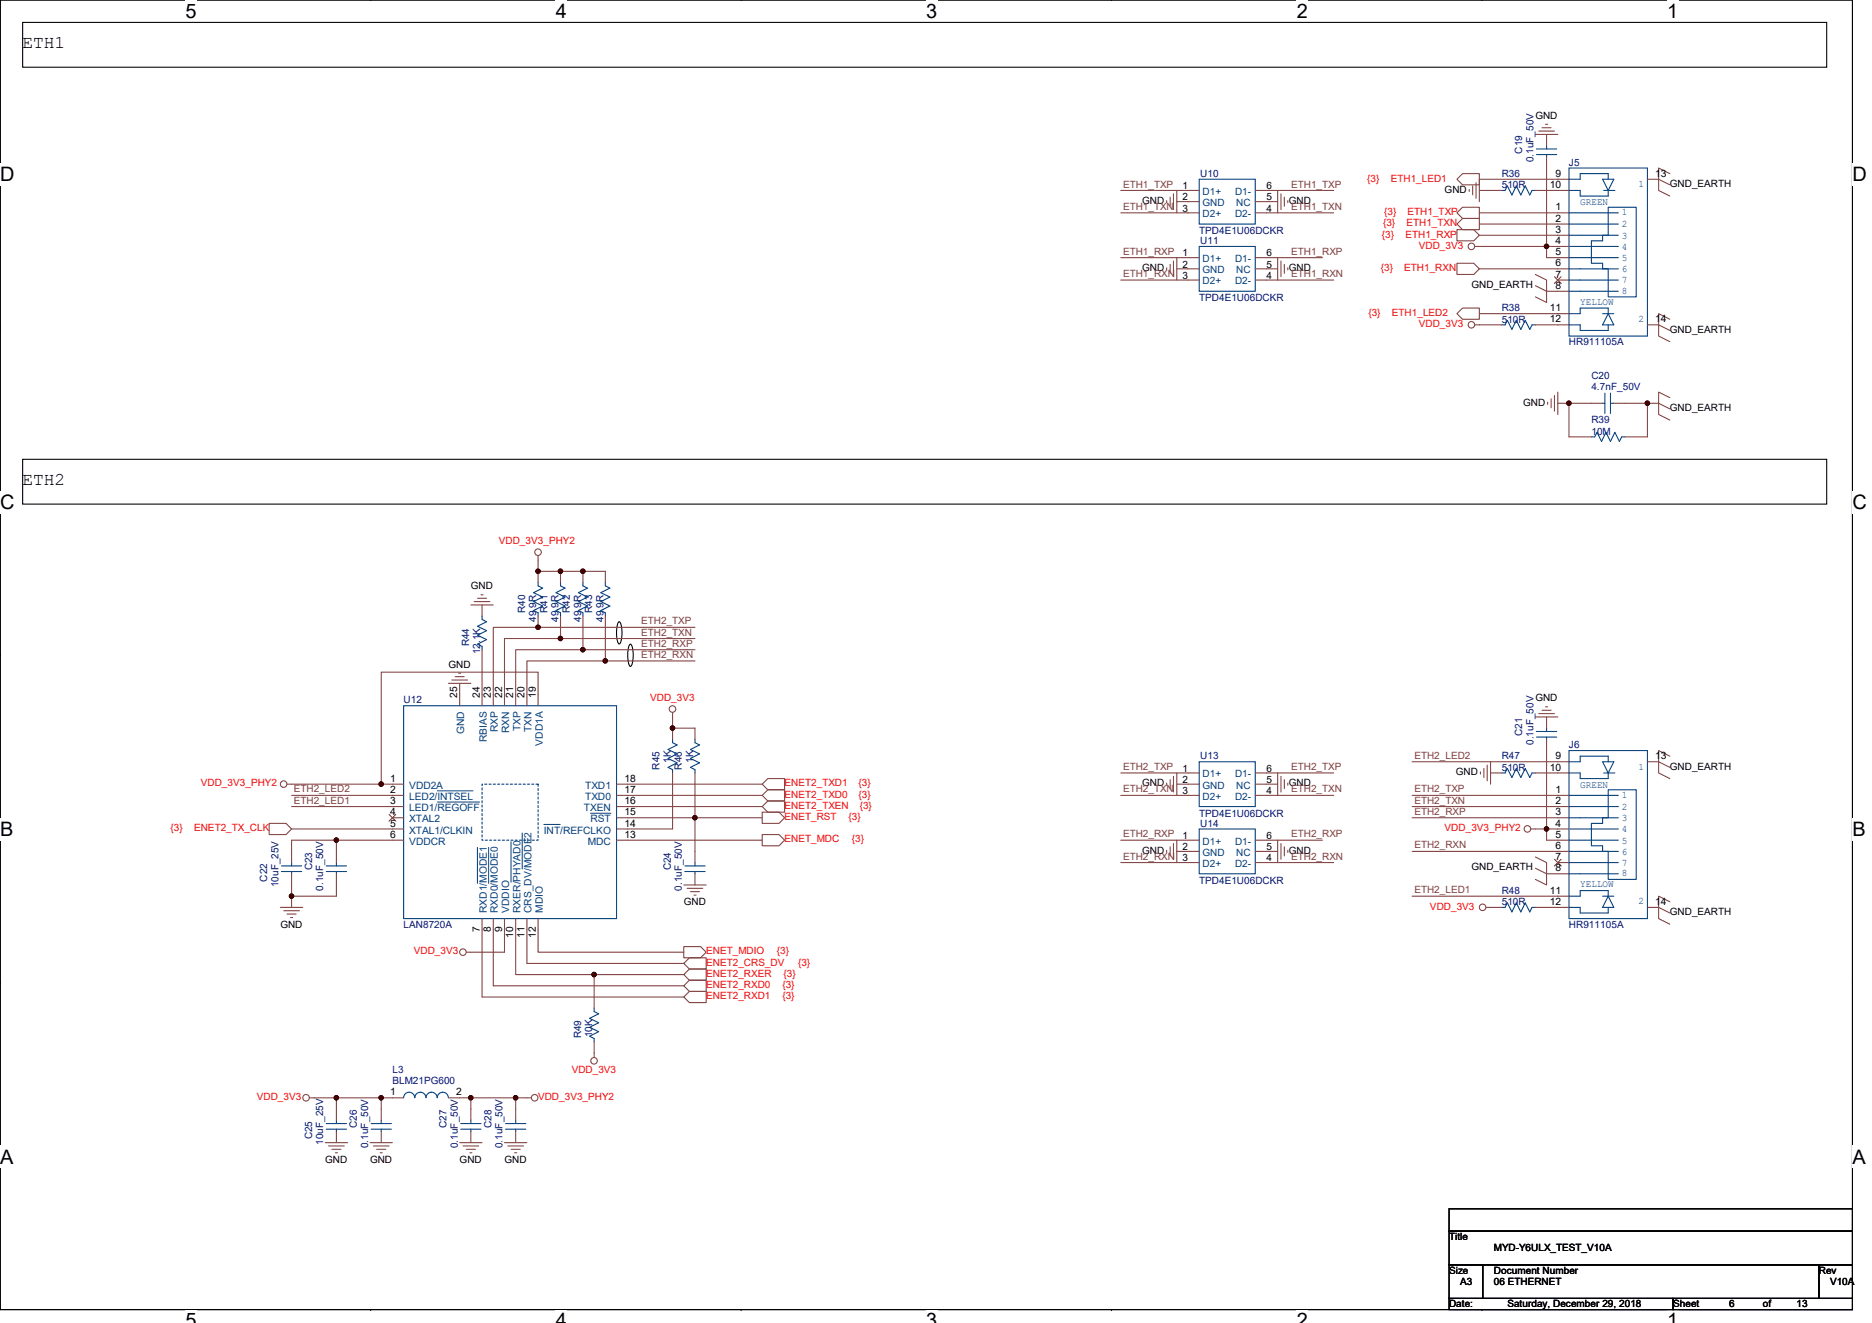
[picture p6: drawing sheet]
<svg xmlns="http://www.w3.org/2000/svg" width="297mm" height="210mm" viewBox="0 0 297 210" stroke-linecap="round" stroke-linejoin="round" font-family="sans-serif">
<path d="M0 0h293.9v207.9h-293.9z" fill="none" stroke="#000" stroke-width=".17"/>
<g fill="#fff">
<path d="M29.4 0h1.8v3.5h-1.8z"/>
<path d="M29.4 207.9h1.8v2h-1.8z"/>
</g>
<path d="M58.8 0h.1M58.8 207.9h.1" fill="none" stroke="#000" stroke-width=".17"/>
<g fill="#fff">
<path d="M88.2 0h1.8v3.5h-1.8z"/>
<path d="M88.2 207.9h1.8v2h-1.8z"/>
</g>
<path d="M117.6 0h.1M117.6 207.9h.1" fill="none" stroke="#000" stroke-width=".17"/>
<g fill="#fff">
<path d="M147 0h1.7v3.5h-1.7z"/>
<path d="M147 207.9h1.7v2h-1.7z"/>
</g>
<path d="M176.4 0h.1M176.4 207.9h.1" fill="none" stroke="#000" stroke-width=".17"/>
<g fill="#fff">
<path d="M205.8 0h1.7v3.5h-1.7z"/>
<path d="M205.8 207.9h1.7v2h-1.7z"/>
</g>
<path d="M235.2 0h.1M235.2 207.9h.1" fill="none" stroke="#000" stroke-width=".17"/>
<g fill="#fff">
<path d="M264.5 0h1.8v3.5h-1.8z"/>
<path d="M264.5 207.9h1.8v2h-1.8z"/>
<path d="M0 26h2.3v3.5h-2.3z"/>
<path d="M293.9 26h2.3v3.5h-2.3z"/>
<path d="M0 77.9h2.3v3.5h-2.3z"/>
<path d="M293.9 77.9h2.3v3.5h-2.3z"/>
</g>
<path d="M0 52h.1M293.9 52h.1" fill="none" stroke="#000" stroke-width=".17"/>
<g fill="#fff">
<path d="M0 129.9h2.1v3.5h-2.1z"/>
<path d="M293.9 129.9h2.1v3.5h-2.1z"/>
</g>
<path d="M0 103.9h.1M293.9 103.9h.1" fill="none" stroke="#000" stroke-width=".17"/>
<g fill="#fff">
<path d="M0 181.9h2.2v3.5h-2.2z"/>
<path d="M293.9 181.9h2.2v3.5h-2.2z"/>
</g>
<g fill="none" stroke="#000" stroke-width=".17">
<path d="M3.6 3.6h286.3v7.1h-286.3zM3.6 72.9h286.3v7.1h-286.3zM98.1 98.8l.2-.1a2.9 2.9 0 0 1 .4 2.3 1.47 1.47 0 0 1-.4 1.2 3 3 0 0 1-.4-2.3zM99.9 102.3l.1-.1a2.9 2.9 0 0 1 .5 2.4 1.47 1.47 0 0 1-.5 1.2 3 3 0 0 1-.4-2.4zM0 155.9h.1M293.9 155.9h.1M229.9 191.9h64v3.5h-64zM229.9 195.4h64v5.3h-64zM229.9 200.7h5.4v5.4h-5.4zM229.9 206.1h35.6v1.8h-35.6zM235.3 200.7h53.3v5.4h-53.3zM265.5 206.1h28.4v1.8h-28.4z"/>
<path d="M288.6 200.7h5.3v5.4h-5.3z"/>
</g>
<g fill="none" stroke="#804040" stroke-width=".17">
<path d="M245.2 19.7h.4M177.8 30.2h12.5M177.8 33.8h12.5M185.1 31.8v.4M185.7 31.3v1.4M186.2 30.8v2.5M186.7 30.2v3.6M186.7 32h3.6M199.2 33.8h12.4M199.2 32h3.5M199.2 30.2h12.4M202.7 30.2v3.6"/>
<path d="M203.3 30.8v2.5M203.8 31.3v1.4M204.3 31.8v.4M231.2 28.4l.9-.8h2.6v1.7h-2.6zM231.2 33.8l.9-.9h2.6v1.8h-2.6zM231.2 36.4h2.6l.9 .9-.9 .9h-2.6zM232.1 34.7h2.6v1.7h-2.6l-.9-.8zM233.1 30.1v.3M233.7 29.5v1.4M234 39.1h15M234.2 29v2.5M234.7 30.2h3.6"/>
<path d="M234.7 37.3h14.3M234.7 35.6h14.3M234.7 33.8h14.3M238.3 30.2h.1M243.6 30.2h5.4M243.6 30.2h.1M243.6 21.3h3.6M244.2 20.8h2.5M244.7 20.3h1.4M245.4 24.9v16h3.6M245.4 21.3v1.8M249 28.4h-14.3v3.6"/>
<path d="M261.4 28.4h1.8l1.8 .9M265 27.6l-1.8-.9v3.5l1.8 .9M177.8 40.9h12.5M177.8 44.4h12.5M185.1 42.5v.3M185.7 42v1.4M186.2 41.4v2.5M186.7 40.9v3.5M186.7 42.7h3.6M199.2 44.4h12.4M199.2 42.7h3.5M199.2 40.9h10.6"/>
<path d="M202.7 40.9v3.5M203.3 41.4v2.5M203.8 42v1.4M204.3 42.5v.3M231.2 49.8l.9-.9h2.6v1.8h-2.6zM231.2 41.8h2.6l.9 .9-.9 .9h-2.6zM234.7 49.8h14.3M234.7 42.7h14.3M238.3 51.6h-4.3M238.3 51.6h.1M243.6 43.6l1.8 .9v3.5l-1.8-.9M243.6 45.3l1.8 .9h3.6"/>
<path d="M243.6 51.6h5.4M243.6 51.6h.1M247.2 44.4h1.8M261.4 51.6h1.8l1.8 .9M265 50.7l-1.8-.9v3.5l1.8 .9M245.6 63.8v.4M246.1 63.3v1.4M246.7 62.8v2.5M247.2 64h1.8M247.2 62.2v3.6M249 64v5.3h3.5M249 64h5.3"/>
<path d="M252.5 69.3h.1M256.1 64h5.3M257.8 69.3h.1M261.4 64h1.8l1.8 .9M261.4 64v5.3h-3.6M265 63.1l-1.8-.9v3.6l1.8 .9M74.7 96h3.6M75.2 95.5h2.5M75.8 95h1.4M76.3 94.4h.4M76.5 96v1.8M76.5 97.8h.1"/>
<path d="M85.4 88.2v2.5M85.4 97.8h.1M85.4 92.5h.1M85.4 90.7v1.8M85.4 97.8v1.8h24.9M85.4 90.7h3.5M85.4 99.6h-7.1v12.4M88.9 97.8h.1M88.9 92.5h.1M88.9 90.7v1.8M88.9 90.7h3.6M88.9 97.8v3.5h21.4"/>
<path d="M92.5 90.7h3.6v1.8M92.5 97.8h.1M92.5 92.5h.1M92.5 90.7v1.8M92.5 97.8v5.3h17.8M96.1 97.8h.1M96.1 92.5h.1M96.1 97.8v7.1M71.2 108.5h3.5M71.7 107.9h2.5M72.2 107.4h1.5M72.8 106.8h.3"/>
<path d="M72.9 108.5v3.5M76.5 103.1h.1M76.5 103.1v8.9M85.4 112v-5.3h-24.9v17.8M88.9 101.3h-8.9v10.7M92.5 103.1h-10.7v8.9M96.1 104.9h14.2M96.1 104.9h-12.5v7.1M106.7 115.6h3.6v1.7M106.7 113.1v2.5M106.7 117.3h.1M106.7 115.6v1.7"/>
<path d="M110.3 117.3h.1M243.6 113.8h3.6M244.2 113.3h2.5M244.7 112.7h1.4M245.2 112.2h.4M245.4 117.3v14.3M245.4 113.8v1.8M42.7 130.7h2.7l.9 .9-.9 .9h-2.7zM45.5 124.5h18.5M46.3 128h17.7M46.3 138.7v3.5M46.3 126.2h17.7"/>
<path d="M46.3 131.6h17.7M53.4 133.3h10.6M53.4 133.3h-7.1v3.6M53.4 138.7v3.5h-7.1M53.4 133.4v3.5M62.3 129.8h1.7M97.8 133.3l23.1 .1M97.8 129.8h12.5M97.8 128h23.1M97.8 126.2h23.1M97.8 124.5h23.1M106.7 122.7v8.9h-8.9"/>
<path d="M106.7 122.7h.1M110.3 129.8h10.6M110.3 122.7v7.1M110.3 122.7h.1M110.3 138.7v1.8M110.3 129.8v7.1M120.9 126.2l.9-.9h2.7v1.8h-2.7zM120.9 124.5l.9-.9h2.7v1.7h-2.7zM120.9 128l.9-.9h2.7v1.8h-2.7zM120.9 132.5h2.7l.9 .8-.9 .9h-2.7zM120.9 128.9h2.7l.9 .9-.9 .9h-2.7zM177.8 133.3h12.5"/>
<path d="M177.8 122.7h12.5M177.8 136.9h12.5M185.1 124.3v.3M185.1 135v.3M185.7 123.7v1.5M185.7 134.4v1.4M186.2 123.2v2.5M186.2 133.9v2.5M186.7 122.7v3.5M186.7 133.3v3.6M186.7 135.1h3.6M190.3 124.5h-3.6"/>
<path d="M190.3 126.2h-12.5M199.2 126.2h12.4M199.2 124.5h3.5M199.2 122.7h12.4M199.2 136.9h12.4M199.2 135.1h3.5M199.2 133.3h10.6M202.7 122.7v3.5M202.7 133.3v3.6M203.3 123.2v2.5M203.3 133.9v2.5M203.8 123.7v1.5"/>
<path d="M203.8 134.4v1.4M204.3 124.3v.3M204.3 135v.3M224.1 129.8h24.9M224.1 128h24.9M224.1 126.2h24.9M224.1 120.9h24.9M224.1 135.1h24.9M234.9 122.5v.4M235.5 122v1.4M236 121.4v2.5M236.5 122.7h1.8"/>
<path d="M236.5 120.9v3.6M238.3 122.7h.1M242.9 131.6h.7M243.6 131.6h1.8M243.6 136l1.8 .9v3.6l-1.8-.9M243.6 137.8l1.8 .9h3.6M243.6 122.7h.1M243.6 122.7h5.4M245.4 131.6h3.6M245.4 131.6v1.7h3.6M247.2 136.9h1.8M261.4 120.9h1.8l1.8 .9"/>
<path d="M265 120l-1.8-.9v3.6l1.8 .9M44.5 144h3.5M45 144.5h2.5M45.5 145.1h1.5M46.1 145.6h.3M46.3 142.2v1.8M76.5 145.8v12.4h32M78.3 145.8v10.7h30.2M80 145.8v5.3h-6M81.8 145.8v8.9h12.5M83.6 145.8v7.1h24.9M85.4 145.8v5.3h23.1"/>
<path d="M94.3 154.7h14.2M94.3 154.7v5.3M108.5 158.2l.9-.8h2.7v1.7h-2.7zM108.5 154.7l.9-.9h2.7v1.8h-2.7zM108.5 152.9l.9-.9h2.7v1.8h-2.7zM108.5 156.5l.9-.9h2.7v1.8h-2.7zM108.5 140.5h3.6M108.5 150.2h2.7l.9 .9-.9 .9h-2.7zM109 141h2.5M109.6 141.5h1.4M110.1 142.1h.3M224.1 142.2h24.9"/>
<path d="M235.8 144h2.5M238.3 144h.1M243.6 144h5.4M243.6 144h.1M261.4 144h1.8l1.8 .9M265 143.1l-1.8-.9v3.6l1.8 .9M49.1 174.2h4.3M53.4 179.6v1.8M53.4 174.2v3.6M53.4 174.2h7.1M60.5 179.6v1.8M60.5 174.2h3.5"/>
<path d="M60.5 174.2v3.6M71.2 174.2h3.5M74.7 179.6v1.8M74.7 174.2v3.6M74.7 174.2h7.1M81.8 174.2h2.5M81.8 179.6v1.8M81.8 174.2v3.6M94.3 165.4h.1M94.3 160h.1M94.3 165.4v2.5M51.6 181.4h3.6"/>
<path d="M52.1 181.9h2.5M52.7 182.4h1.4M53.2 183h.3M58.7 181.4h3.6M59.2 181.9h2.5M59.8 182.4h1.4M60.3 183h.4M72.9 181.4h3.6M73.5 181.9h2.5M74 182.4h1.4M74.5 183h.4M80 181.4h3.6"/>
<path d="M80.6 181.9h2.5M81.1 182.4h1.4M81.7 183h.3"/>
<circle cx="233.5" cy="39.1" r=".52"/>
<circle cx="233.5" cy="51.6" r=".52"/>
<circle cx="85.4" cy="87.6" r=".52"/>
<circle cx="106.7" cy="112.5" r=".52"/>
<circle cx="45" cy="124.4" r=".52"/>
<circle cx="242.4" cy="131.6" r=".52"/>
<circle cx="73.5" cy="151.1" r=".52"/>
<circle cx="235.2" cy="144" r=".52"/>
<circle cx="48.6" cy="174.2" r=".52"/>
<circle cx="84.8" cy="174.2" r=".52"/>
<circle cx="94.3" cy="168.4" r=".52"/>
</g>
<g fill="none" stroke="#003c77" stroke-width=".17">
<path d="M190.3 39.1h8.9v7.1h-8.9zM190.3 28.4h8.9v7.2h-8.9zM238.3 30.2h.5l.4-.7 .7 1.4 .7-1.4 .7 1.4 .7-1.4 .7 1.4 .4-.7h.5M243.8 23.6h3.2M243.8 24.5h3.2M245.4 24.5v.4M245.4 23.1v.5M249 26.7h12.4v26.6h-12.4zM249 37.3h7.8M249 28.4h1.7v-.8h4.5v.8M249 30.2h1.7v.9h4.5v-.9M249 33.8h7.8"/>
<path d="M249 35.6h7.8M249.1 39.1h7.7M254.3 28.4h1.8l-.9 1.8zM254.5 30.2h1.7M255.2 32.9h4.4v14.2h-4.4v-4.4h-.9v-.9h-1.8v-3.6h1.8v-.9h.9zM238.3 51.6h.5l.4-.8 .7 1.5 .7-1.5 .7 1.5 .7-1.5 .7 1.5 .4-.7h.5M249 42.7h7.8M249 44.4h7.8M249 46.2h7.8M249 49.8h1.7v-.9h4.5v.9M249 51.6h1.7v.9h4.5v-.9M249 40.9h7.8"/>
<path d="M254.3 49.8h1.8M255.2 49.8l.9 1.8h-1.8zM252.5 69.3h.5l.4-.7 .7 1.5 .7-1.5 .7 1.5 .7-1.5 .8 1.5 .3-.8h.5M254.3 64h.4M254.7 62.4v3.2M255.5 62.4v3.2M255.5 64h.6M76.5 97.8v.5l.7 .4-1.4 .7 1.4 .7-1.4 .7 1.4 .7-1.4 .7 .7 .4v.5M85.4 92.5v.5l.7 .3-1.4 .8 1.4 .7-1.4 .7 1.4 .7-1.4 .7 .7 .4v.5M88.9 92.5v.5l.8 .3-1.5 .8 1.5 .7-1.5 .7 1.5 .7-1.5 .7 .7 .4v.5M92.5 92.5v.5l.7 .3-1.4 .8 1.4 .7-1.4 .7 1.4 .7-1.4 .7 .7 .4v.5M96.1 92.5v.5l.7 .3-1.5 .8 1.5 .7-1.5 .7 1.5 .7-1.5 .7 .8 .4v.5"/>
<path d="M64 112h33.8v33.8h-33.8zM106.7 117.3v.6l.7 .3-1.4 .8 1.4 .7-1.4 .7 1.4 .7-1.4 .7 .7 .4v.5M110.3 117.3v.6l.7 .3-1.4 .8 1.4 .7-1.4 .7 1.4 .7-1.4 .7 .7 .4v.5M243.8 116.1h3.2M243.8 117h3.2M245.4 117v.3M245.4 115.6v.5M249 119.1h12.4v26.7h-12.4zM44.7 137.4h3.2M44.7 138.3h3.2M46.3 138.3v.4M46.3 136.9v.5"/>
<path d="M51.8 137.4h3.2M51.8 138.3h3.2M53.4 138.3v.4M53.4 136.9v.5M108.7 137.4h3.2M108.7 138.3h3.2M110.3 138.3v.4M110.3 136.9v.5M190.3 120.9h8.9v7.1h-8.9zM190.3 131.6h8.9v7.1h-8.9zM238.3 122.7h.5l.4-.7 .7 1.4 .7-1.4 .7 1.4 .7-1.4 .7 1.4 .4-.7h.5M249 129.8h7.8"/>
<path d="M249 135.1h7.8M249 136.9h7.8M249 138.7h7.8M249 120.9h1.7v-.9h4.5v.9M249 122.7h1.7v.9h4.5v-.9M249 133.4h7.8M249 126.2h7.8M249 128h7.8M249.1 131.6h7.7M254.3 120.9h1.8l-.9 1.8zM254.5 122.7h1.7M255.2 125.3h4.4v14.3h-4.4v-4.5h-.9v-.9h-1.8v-3.5h1.8v-.9h.9z"/>
<path d="M238.3 144h.5l.4-.7 .7 1.4 .7-1.4 .7 1.4 .7-1.4 .7 1.4 .4-.7h.5M254.3 142.2h1.8M255.2 142.2v-.8h-4.5v.8h-1.7M255.2 144v.9h-4.5v-.9h-1.7M255.2 142.2l.9 1.8h-1.8zM51.8 178.3h3.2M51.8 179.2h3.2M53.4 179.2v.4M53.4 177.8v.5M58.9 178.3h3.2M58.9 179.2h3.2M60.5 179.2v.4"/>
<path d="M60.5 177.8v.5M69.4 174.2a.89 .89 0 0 0-.9-.8 .89 .89 0 0 0-.9 .8 .89 .89 0 0 0-.9-.8 .89 .89 0 0 0-.9 .8 .88 .88 0 0 0-.9-.8 .88 .88 0 0 0-.9 .8M71.1 174.2a.88 .88 0 0 0-.8-.8 .88 .88 0 0 0-.9 .8M73.1 178.3h3.2M73.1 179.2h3.2M74.7 179.2v.4M74.7 177.8v.5M80.2 178.3h3.2M80.2 179.2h3.2M81.8 179.2v.4M81.8 177.8v.5M94.3 160v.5l.7 .4-1.4 .7 1.4 .7-1.4 .7 1.4 .7-1.4 .8 .7 .3v.6"/>
</g>
<path d="M76.5 124.5h8.9v8.8h-8.9z" fill="none" stroke="#003c77" stroke-width=".17" stroke-dasharray=".3 .3"/>
<path d="M69.4 125.5h5.7M69.4 127.3h6.7M75.8 134.5v5.7M77.5 134.5v5.7M81.1 133.6v6.4M82.9 132.2v5.7M86.3 130.9h2.6M93.7 129.1h3.2" fill="none" stroke="#004080" stroke-width=".16"/>
<path d="M246.7 43.9l1 1.1M247.7 43.9l-1.1 1.1M61.7 129.3l1.1 1M62.8 129.3l-1.1 1M246.7 136.4l1 1.1M247.7 136.4l-1.1 1.1" fill="none" stroke="#804000" stroke-width=".16"/>
<g fill="#400000" stroke="#400000" stroke-width=".17">
<circle cx="245.4" cy="39.1" r=".35"/>
<circle cx="248.9" cy="64" r=".35"/>
<circle cx="261.4" cy="64" r=".35"/>
<circle cx="245.4" cy="131.6" r=".35"/>
<circle cx="53.4" cy="133.3" r=".35"/>
<circle cx="46.3" cy="142.2" r=".35"/>
<circle cx="110.3" cy="129.8" r=".35"/>
<circle cx="94.3" cy="154.7" r=".35"/>
<circle cx="106.7" cy="115.6" r=".35"/>
<circle cx="85.4" cy="90.7" r=".35"/>
<circle cx="92.5" cy="90.7" r=".35"/>
<circle cx="88.9" cy="90.7" r=".35"/>
<circle cx="85.4" cy="99.6" r=".35"/>
<circle cx="88.9" cy="101.3" r=".35"/>
<circle cx="92.5" cy="103.1" r=".35"/>
<circle cx="96" cy="104.9" r=".35"/>
<circle cx="60.5" cy="124.4" r=".35"/>
<circle cx="74.7" cy="174.2" r=".35"/>
<circle cx="81.8" cy="174.2" r=".35"/>
<circle cx="60.5" cy="174.2" r=".35"/>
<circle cx="53.4" cy="174.2" r=".35"/>
</g>
<g font-size="3.2">
<text x="29.4" y="2.8">5</text>
<text x="88.2" y="2.8">4</text>
<text x="147" y="2.8">3</text>
<text x="205.8" y="2.8">2</text>
<text x="264.5" y="2.8">1</text>
<text x="0" y="28.8">D</text>
<text x="293.9" y="28.8">D</text>
<text x="0" y="80.8">C</text>
<text x="293.9" y="80.8">C</text>
<text x="0" y="132.7">B</text>
<text x="293.9" y="132.7">B</text>
<text x="0" y="184.7">A</text>
<text x="293.9" y="184.7">A</text>
<text x="29.4" y="210.7">5</text>
<text x="88.2" y="210.7">4</text>
<text x="147" y="210.7">3</text>
<text x="205.8" y="210.7">2</text>
<text x="264.5" y="210.7">1</text>
</g>
<g font-size="2.8">
<text x="3.6" y="7.6">ETH1</text>
<text x="3.6" y="76.9">ETH2</text>
</g>
<g font-size="1.6">
<text x="243.6" y="18.8">GND</text>
<text x="245.9" y="29.8">10</text>
<text x="246.8" y="28.1">9</text>
<text x="262.7" y="28.1">13</text>
<text x="265" y="29.7">GND_EARTH</text>
<text x="181.2" y="32.4">GND</text>
<text x="187.6" y="30">1</text>
<text x="187.6" y="31.8">2</text>
<text x="187.6" y="33.6">3</text>
<text x="201" y="33.6">4</text>
<text x="201" y="30">6</text>
<text x="201" y="31.8">5</text>
<text x="204.5" y="32.4">GND</text>
<text x="229.2" y="30.6">GND</text>
<text x="246.8" y="35.2">2</text>
<text x="246.8" y="33.4">1</text>
<text x="187.6" y="40.7">1</text>
<text x="201" y="40.7">6</text>
<text x="246.8" y="37">3</text>
<text x="246.8" y="38.7">4</text>
<text x="246.8" y="40.5">5</text>
<text x="181.2" y="43">GND</text>
<text x="187.6" y="42.5">2</text>
<text x="187.6" y="44.3">3</text>
<text x="201" y="44.3">4</text>
<text x="201" y="42.5">5</text>
<text x="204.5" y="43">GND</text>
<text x="233.5" y="45.7">GND_EARTH</text>
<text x="246.8" y="42.3">6</text>
<text x="246.8" y="44.1">7</text>
<text x="246.8" y="45.8">8</text>
<text x="245.9" y="49.4">11</text>
<text x="245.9" y="51.2">12</text>
<text x="262.7" y="51.2">14</text>
<text x="265" y="52.8">GND_EARTH</text>
<text x="241.7" y="64.4">GND</text>
<text x="265" y="65.3">GND_EARTH</text>
<text x="74.7" y="93.5">GND</text>
<text x="71.2" y="106">GND</text>
<text x="72.6" y="110.8" transform="rotate(-90 72.6 110.8)">25</text>
<text x="76.1" y="110.8" transform="rotate(-90 76.1 110.8)">24</text>
<text x="77.9" y="110.8" transform="rotate(-90 77.9 110.8)">23</text>
<text x="79.7" y="110.8" transform="rotate(-90 79.7 110.8)">22</text>
<text x="81.4" y="110.8" transform="rotate(-90 81.4 110.8)">21</text>
<text x="83.2" y="110.8" transform="rotate(-90 83.2 110.8)">20</text>
<text x="85" y="110.8" transform="rotate(-90 85 110.8)">19</text>
<text x="243.6" y="111.3">GND</text>
<text x="61.9" y="124.1">1</text>
<text x="61.9" y="125.9">2</text>
<text x="99.1" y="125.9">17</text>
<text x="99.1" y="124.1">18</text>
<text x="181.2" y="124.8">GND</text>
<text x="187.6" y="122.5">1</text>
<text x="187.6" y="124.3">2</text>
<text x="201" y="122.5">6</text>
<text x="201" y="124.3">5</text>
<text x="204.5" y="124.8">GND</text>
<text x="231" y="123">GND</text>
<text x="245.9" y="122.3">10</text>
<text x="246.8" y="125.9">1</text>
<text x="246.8" y="120.5">9</text>
<text x="262.7" y="120.5">13</text>
<text x="265" y="122.2">GND_EARTH</text>
<text x="61.9" y="129.4">4</text>
<text x="61.9" y="131.2">5</text>
<text x="61.9" y="127.6">3</text>
<text x="99.1" y="131.2">14</text>
<text x="99.1" y="129.4">15</text>
<text x="99.1" y="127.6">16</text>
<text x="187.6" y="126">3</text>
<text x="201" y="126">4</text>
<text x="246.8" y="129.4">3</text>
<text x="246.8" y="127.6">2</text>
<text x="246.8" y="131.2">4</text>
<text x="61.9" y="133">6</text>
<text x="99.1" y="133">13</text>
<text x="181.2" y="135.5">GND</text>
<text x="187.6" y="133.2">1</text>
<text x="187.6" y="134.9">2</text>
<text x="187.6" y="136.7">3</text>
<text x="201" y="136.7">4</text>
<text x="201" y="133.2">6</text>
<text x="201" y="134.9">5</text>
<text x="204.5" y="135.5">GND</text>
<text x="246.8" y="134.7">6</text>
<text x="246.8" y="133">5</text>
<text x="246.8" y="136.5">7</text>
<text x="108.5" y="143.7">GND</text>
<text x="233.5" y="138.2">GND_EARTH</text>
<text x="245.9" y="141.9">11</text>
<text x="245.9" y="143.6">12</text>
<text x="246.8" y="138.3">8</text>
<text x="262.7" y="143.6">14</text>
<text x="44.5" y="147.2">GND</text>
<text x="76.1" y="148" transform="rotate(-90 76.1 148)">7</text>
<text x="77.9" y="148" transform="rotate(-90 77.9 148)">8</text>
<text x="79.7" y="148" transform="rotate(-90 79.7 148)">9</text>
<text x="81.4" y="148.9" transform="rotate(-90 81.4 148.9)">10</text>
<text x="83.2" y="148.9" transform="rotate(-90 83.2 148.9)">11</text>
<text x="85" y="148.9" transform="rotate(-90 85 148.9)">12</text>
<text x="265" y="145.3">GND_EARTH</text>
<text x="61.9" y="173.9">1</text>
<text x="72.4" y="173.9">2</text>
<text x="51.6" y="184.6">GND</text>
<text x="58.7" y="184.6">GND</text>
<text x="72.9" y="184.6">GND</text>
<text x="80" y="184.6">GND</text>
<text x="229.9" y="196.8">Title</text>
<text x="229.9" y="202.2">Size</text>
<text x="231.7" y="203.9">A3</text>
<text x="237" y="203.9">06 ETHERNET</text>
<text x="237" y="198.6">MYD-Y6ULX_TEST_V10A</text>
<text x="237" y="202.2">Document Number</text>
<text x="288.6" y="202.2">Rev</text>
<text x="290.4" y="203.9">V10A</text>
<text x="229.9" y="207.5">Date:</text>
<text x="239.2" y="207.5">Saturday, December 29, 2018</text>
<text x="265.5" y="207.5">Sheet</text>
<text x="274.4" y="207.5">6</text>
<text x="279.7" y="207.5">of</text>
<text x="285" y="207.5">13</text>
</g>
<g font-size="1.6" fill="#804040">
<text x="178.2" y="29.8">ETH1_TXP</text>
<text x="204.9" y="29.8">ETH1_TXP</text>
<text x="178.2" y="33.3">ETH1_TXN</text>
<text x="204.9" y="33.3">ETH1_TXN</text>
<text x="178.2" y="40.4">ETH1_RXP</text>
<text x="204.9" y="40.4">ETH1_RXP</text>
<text x="178.2" y="44">ETH1_RXN</text>
<text x="204.9" y="44">ETH1_RXN</text>
<text x="101.7" y="99.1">ETH2_TXP</text>
<text x="101.7" y="100.9">ETH2_TXN</text>
<text x="101.7" y="102.7">ETH2_RXP</text>
<text x="101.7" y="104.4">ETH2_RXN</text>
<text x="46.6" y="125.8">ETH2_LED2</text>
<text x="178.2" y="122.2">ETH2_TXP</text>
<text x="178.2" y="125.8">ETH2_TXN</text>
<text x="204.9" y="122.2">ETH2_TXP</text>
<text x="204.9" y="125.8">ETH2_TXN</text>
<text x="224.4" y="120.4">ETH2_LED2</text>
<text x="224.4" y="125.8">ETH2_TXP</text>
<text x="46.6" y="127.6">ETH2_LED1</text>
<text x="224.4" y="127.6">ETH2_TXN</text>
<text x="224.4" y="129.3">ETH2_RXP</text>
<text x="178.2" y="132.9">ETH2_RXP</text>
<text x="178.2" y="136.4">ETH2_RXN</text>
<text x="204.9" y="136.4">ETH2_RXN</text>
<text x="204.9" y="132.9">ETH2_RXP</text>
<text x="224.4" y="134.7">ETH2_RXN</text>
<text x="224.4" y="141.8">ETH2_LED1</text>
</g>
<g font-size="1.6" fill="#000080">
<text x="190.5" y="28.1">U10</text>
<text x="238.3" y="28.1">R36</text>
<text x="238.3" y="29.9">510R</text>
<text x="241.6" y="24.4" transform="rotate(-90 241.6 24.4)">C19</text>
<text x="243.3" y="25.8" transform="rotate(-90 243.3 25.8)">0.1uF_50V</text>
<text x="249" y="26.3">J5</text>
<text x="190.3" y="37.1">TPD4E1U06DCKR</text>
<text x="190.5" y="38.8">U11</text>
<text x="190.3" y="47.8">TPD4E1U06DCKR</text>
<text x="238.3" y="49.4">R38</text>
<text x="238.3" y="51.2">510R</text>
<text x="249" y="54.8">HR911105A</text>
<text x="252.5" y="60.1">C20</text>
<text x="252.5" y="61.9">4.7nF_50V</text>
<text x="252.5" y="67.2">R39</text>
<text x="252.5" y="69">10M</text>
<text x="83.3" y="97.3" transform="rotate(-90 83.3 97.3)">R40</text>
<text x="85.1" y="98.7" transform="rotate(-90 85.1 98.7)">49.9R</text>
<text x="86.9" y="97.3" transform="rotate(-90 86.9 97.3)">R41</text>
<text x="88.6" y="98.7" transform="rotate(-90 88.6 98.7)">49.9R</text>
<text x="90.4" y="97.3" transform="rotate(-90 90.4 97.3)">R42</text>
<text x="92.2" y="98.7" transform="rotate(-90 92.2 98.7)">49.9R</text>
<text x="94" y="97.3" transform="rotate(-90 94 97.3)">R43</text>
<text x="95.8" y="98.7" transform="rotate(-90 95.8 98.7)">49.9R</text>
<text x="74.4" y="102.6" transform="rotate(-90 74.4 102.6)">R44</text>
<text x="76.2" y="103.8" transform="rotate(-90 76.2 103.8)">12.1K</text>
<text x="64" y="111.7">U12</text>
<text x="241.6" y="116.8" transform="rotate(-90 241.6 116.8)">C21</text>
<text x="243.3" y="118.2" transform="rotate(-90 243.3 118.2)">0.1uF_50V</text>
<text x="249" y="118.8">J6</text>
<text x="104.6" y="122.2" transform="rotate(-90 104.6 122.2)">R45</text>
<text x="106.4" y="121.1" transform="rotate(-90 106.4 121.1)">1K</text>
<text x="108.2" y="122.2" transform="rotate(-90 108.2 122.2)">R46</text>
<text x="110" y="121.1" transform="rotate(-90 110 121.1)">1K</text>
<text x="190.5" y="120.5">U13</text>
<text x="238.3" y="120.5">R47</text>
<text x="238.3" y="122.3">510R</text>
<text x="190.3" y="129.6">TPD4E1U06DCKR</text>
<text x="190.5" y="131.2">U14</text>
<text x="42.4" y="139.9" transform="rotate(-90 42.4 139.9)">C22</text>
<text x="44.2" y="140.8" transform="rotate(-90 44.2 140.8)">10uF_25V</text>
<text x="49.5" y="138.2" transform="rotate(-90 49.5 138.2)">C23</text>
<text x="51.3" y="141.4" transform="rotate(-90 51.3 141.4)">0.1uF_50V</text>
<text x="106.4" y="138.2" transform="rotate(-90 106.4 138.2)">C24</text>
<text x="108.2" y="141.4" transform="rotate(-90 108.2 141.4)">0.1uF_50V</text>
<text x="190.3" y="140.3">TPD4E1U06DCKR</text>
<text x="238.3" y="141.9">R48</text>
<text x="238.3" y="143.7">510R</text>
<text x="64" y="147.2">LAN8720A</text>
<text x="249" y="147.2">HR911105A</text>
<text x="92.2" y="164.8" transform="rotate(-90 92.2 164.8)">R49</text>
<text x="94" y="164.6" transform="rotate(-90 94 164.6)">10K</text>
<text x="62.3" y="170.3">L3</text>
<text x="62.3" y="172.1">BLM21PG600</text>
<text x="56.6" y="179" transform="rotate(-90 56.6 179)">C26</text>
<text x="70.9" y="179" transform="rotate(-90 70.9 179)">C27</text>
<text x="78" y="179" transform="rotate(-90 78 179)">C28</text>
<text x="49.5" y="180.8" transform="rotate(-90 49.5 180.8)">C25</text>
<text x="51.3" y="181.7" transform="rotate(-90 51.3 181.7)">10uF_25V</text>
<text x="58.4" y="182.2" transform="rotate(-90 58.4 182.2)">0.1uF_50V</text>
<text x="72.6" y="182.2" transform="rotate(-90 72.6 182.2)">0.1uF_50V</text>
<text x="79.8" y="182.2" transform="rotate(-90 79.8 182.2)">0.1uF_50V</text>
</g>
<g font-size="1.6" fill="#f00">
<text x="217" y="28.8">{3}</text>
<text x="220.7" y="28.8">ETH1_LED1</text>
<text x="219.5" y="35.9">{3}</text>
<text x="219.6" y="34.1">{3}</text>
<text x="223.2" y="35.9">ETH1_TXN</text>
<text x="223.3" y="34.1">ETH1_TXP</text>
<text x="219.3" y="37.7">{3}</text>
<text x="223" y="37.7">ETH1_RXP</text>
<text x="225.1" y="39.5">VDD_3V3</text>
<text x="219.1" y="43">{3}</text>
<text x="222.8" y="43">ETH1_RXN</text>
<text x="217.1" y="50.1">{3}</text>
<text x="220.9" y="50.1">ETH1_LED2</text>
<text x="225.1" y="51.9">VDD_3V3</text>
<text x="79.2" y="86.4">VDD_3V3_PHY2</text>
<text x="103.2" y="111.3">VDD_3V3</text>
<text x="31.9" y="124.8">VDD_3V3_PHY2</text>
<text x="124.5" y="124.8">ENET2_TXD1</text>
<text x="136.2" y="124.8">{3}</text>
<text x="27.1" y="131.9">{3}</text>
<text x="30.8" y="131.9">ENET2_TX_CLK</text>
<text x="124.5" y="126.6">ENET2_TXD0</text>
<text x="124.5" y="128.4">ENET2_TXEN</text>
<text x="124.5" y="130.2">ENET_RST</text>
<text x="134.6" y="130.2">{3}</text>
<text x="136.2" y="126.6">{3}</text>
<text x="136.4" y="128.4">{3}</text>
<text x="229.2" y="131.9">VDD_3V3_PHY2</text>
<text x="124.5" y="133.7">ENET_MDC</text>
<text x="135.2" y="133.7">{3}</text>
<text x="226.9" y="144.4">VDD_3V3</text>
<text x="65.7" y="151.5">VDD_3V3</text>
<text x="112.1" y="155">ENET2_RXER</text>
<text x="112.1" y="153.3">ENET2_CRS_DV</text>
<text x="112.1" y="151.5">ENET_MDIO</text>
<text x="123.3" y="151.5">{3}</text>
<text x="124.3" y="155">{3}</text>
<text x="126.6" y="153.3">{3}</text>
<text x="112.1" y="158.6">ENET2_RXD1</text>
<text x="112.1" y="156.8">ENET2_RXD0</text>
<text x="124.1" y="158.6">{3}</text>
<text x="124.1" y="156.8">{3}</text>
<text x="90.7" y="170.3">VDD_3V3</text>
<text x="40.8" y="174.6">VDD_3V3</text>
<text x="85.4" y="174.6">VDD_3V3_PHY2</text>
</g>
<g font-size="1.6" fill="#003c77">
<text x="260" y="29.7">1</text>
<text x="250.7" y="32.5">GREEN</text>
<text x="257.3" y="34.1">1</text>
<text x="257.3" y="41.4">5</text>
<text x="257.3" y="39.6">4</text>
<text x="257.3" y="37.9">3</text>
<text x="257.3" y="36.1">2</text>
<text x="257.3" y="46.6">8</text>
<text x="257.3" y="45">7</text>
<text x="257.3" y="43.2">6</text>
<text x="250.7" y="48.4">YELLOW</text>
<text x="260" y="51">2</text>
<text x="250.7" y="125">GREEN</text>
<text x="260" y="122.2">1</text>
<text x="257.3" y="130.3">3</text>
<text x="257.3" y="128.5">2</text>
<text x="257.3" y="126.6">1</text>
<text x="257.3" y="137.4">7</text>
<text x="257.3" y="135.7">6</text>
<text x="257.3" y="133.9">5</text>
<text x="257.3" y="132.1">4</text>
<text x="250.7" y="140.8">YELLOW</text>
<text x="257.3" y="139">8</text>
<text x="260" y="143.5">2</text>
</g>
<g font-size="1.6" fill="#004080">
<text x="190.8" y="30.9">D1+</text>
<text x="190.8" y="32.7">GND</text>
<text x="190.8" y="34.5">D2+</text>
<text x="196" y="34.5">D2-</text>
<text x="196" y="30.9">D1-</text>
<text x="196.1" y="32.7">NC</text>
<text x="190.8" y="41.6">D1+</text>
<text x="196" y="41.6">D1-</text>
<text x="190.8" y="43.4">GND</text>
<text x="190.8" y="45.1">D2+</text>
<text x="196" y="45.1">D2-</text>
<text x="196.1" y="43.4">NC</text>
<text x="73.7" y="116.5" transform="rotate(-90 73.7 116.5)">GND</text>
<text x="77.2" y="117.8" transform="rotate(-90 77.2 117.8)">RBIAS</text>
<text x="79" y="116.2" transform="rotate(-90 79 116.2)">RXP</text>
<text x="80.8" y="116.4" transform="rotate(-90 80.8 116.4)">RXN</text>
<text x="82.6" y="116.1" transform="rotate(-90 82.6 116.1)">TXP</text>
<text x="84.3" y="116.2" transform="rotate(-90 84.3 116.2)">TXN</text>
<text x="86.1" y="118.3" transform="rotate(-90 86.1 118.3)">VDD1A</text>
<text x="64.9" y="125.2">VDD2A</text>
<text x="92.9" y="125.2">TXD1</text>
<text x="190.8" y="123.4">D1+</text>
<text x="190.8" y="125.2">GND</text>
<text x="196" y="123.4">D1-</text>
<text x="196.1" y="125.2">NC</text>
<text x="64.9" y="127">LED2/INTSEL</text>
<text x="64.9" y="128.7">LED1/REGOFF</text>
<text x="64.9" y="130.5">XTAL2</text>
<text x="92.7" y="128.7">TXEN</text>
<text x="92.9" y="127">TXD0</text>
<text x="93.7" y="130.5">RST</text>
<text x="190.8" y="126.9">D2+</text>
<text x="196" y="126.9">D2-</text>
<text x="64.9" y="132.3">XTAL1/CLKIN</text>
<text x="64.9" y="134.1">VDDCR</text>
<text x="86.3" y="132.3">INT/REFCLKO</text>
<text x="93.3" y="134.1">MDC</text>
<text x="190.8" y="134">D1+</text>
<text x="190.8" y="135.8">GND</text>
<text x="190.8" y="137.6">D2+</text>
<text x="196" y="137.6">D2-</text>
<text x="196" y="134">D1-</text>
<text x="196.1" y="135.8">NC</text>
<text x="77.2" y="144.9" transform="rotate(-90 77.2 144.9)">RXD1/MODE1</text>
<text x="79" y="144.9" transform="rotate(-90 79 144.9)">RXD0/MODE0</text>
<text x="80.8" y="144.9" transform="rotate(-90 80.8 144.9)">VDDIO</text>
<text x="82.6" y="144.9" transform="rotate(-90 82.6 144.9)">RXER/PHYAD0</text>
<text x="84.3" y="144.9" transform="rotate(-90 84.3 144.9)">CRS_DV/MODE2</text>
<text x="86.1" y="144.9" transform="rotate(-90 86.1 144.9)">MDIO</text>
</g>
</svg>
